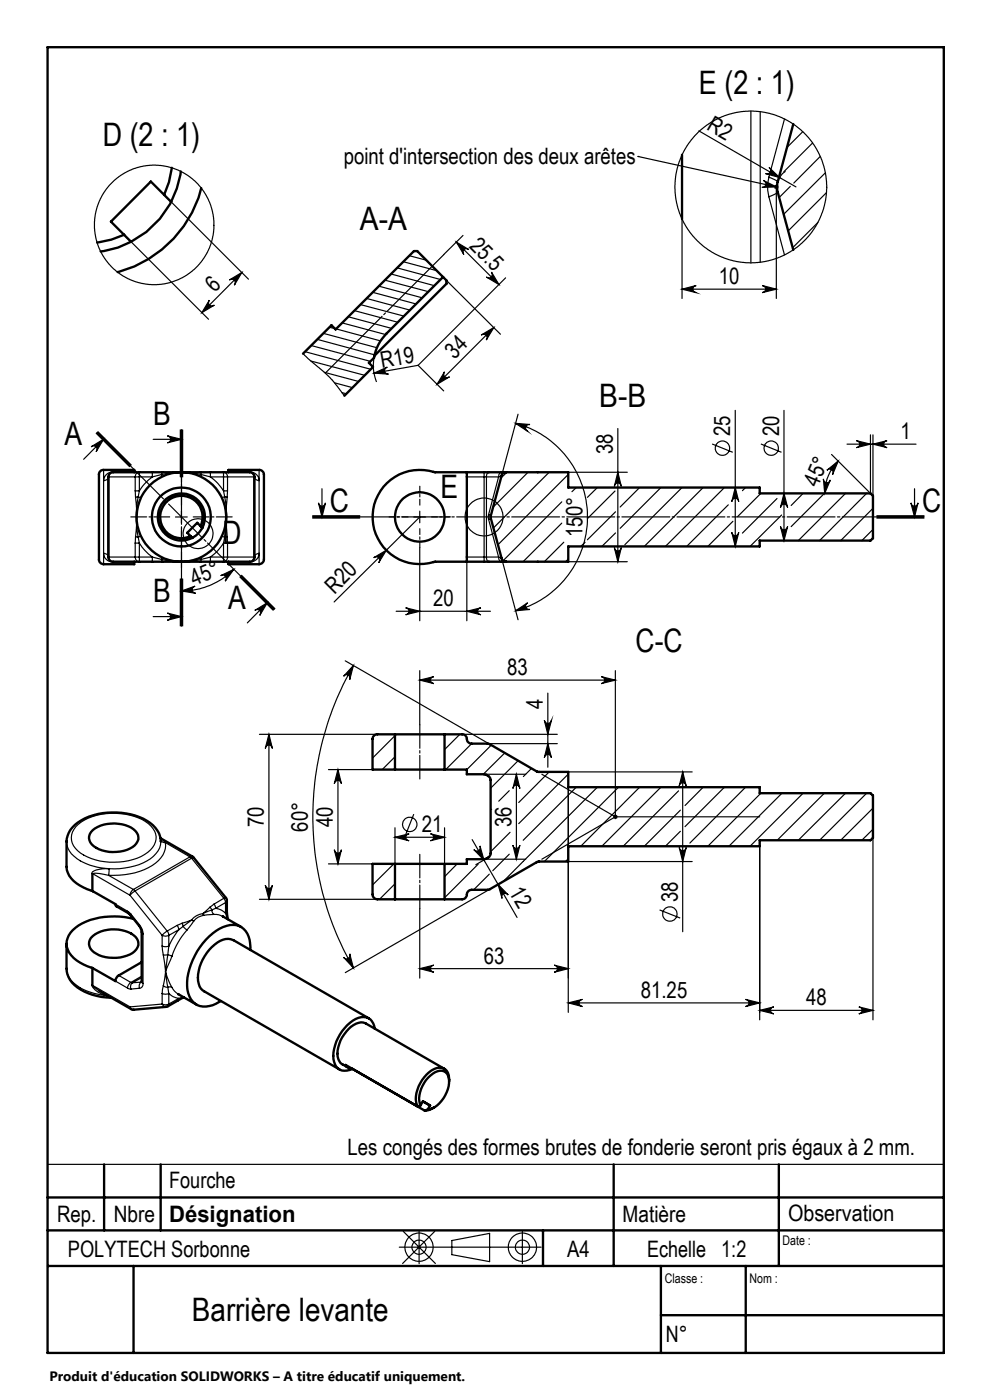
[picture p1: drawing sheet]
<svg xmlns="http://www.w3.org/2000/svg" width="210mm" height="297mm" viewBox="0 0 210 297" stroke-linecap="round" stroke-linejoin="round" font-family="sans-serif">
<g fill="none" stroke="#000" stroke-width=".25">
<path d="M135.3 33.2h.1M135.3 33.2l29.4 6.4M148.2 27.8l20.6 11.8M159.3 23.6v32.2M161.3 23.7v31.9M161.9 38.3l2.8 1.3-3.1 .2a.76 .76 0 0 0 .9-.6 .76 .76 0 0 0-.6-.9zM163.1 37.6l-.3 1.4v1.4l.3 1.3M163.1 35.5l2.3 2.2-3-.9a.75 .75 0 0 0 1-.3 .75 .75 0 0 0-.3-1zM164.2 39.6h1M164.3 39.3l.7 .7M164.7 39.2v24.1M165 39.3l-.7 .7"/>
<path d="M166.4 25.3l-3.3 12.3M166.6 36.3a4.1 4.1 0 0 0-1.6 2.3 3.2 3.2 0 0 0-1.9-1M167.6 39.5l-2.3 2.4M170.3 27.9l-3.4 3.4M172.4 30.3l-6.1 6.1M174 33.2l-5.6 5.6M175.1 36.7l-8.9 8.8M26.3 49.8l17.9 17.9M34.8 41.3l17.9 17.9M48.6 59.4l2.7-1.6-1.6 2.7a.76 .76 0 0 0 0-1.1 .76 .76 0 0 0-1.1 0zM51.3 57.8l-8.5 8.5M81.7 59.4l9.2 2.5"/>
<path d="M83 58.1l9.1 2.5M84.2 56.8l9.3 2.5M85.5 55.5l7.2 1.9M86.9 54.3l3.6 .9M94.7 59.5l11.5 11.4M96.8 51.4l9 9M96.8 51.4l2.6 1.5a.75 .75 0 0 0-1 .1 .75 .75 0 0 0 0 1zM98.2 49.9l-4.1 4.1M103.2 58.8a.76 .76 0 0 0 1 0 .76 .76 0 0 0 0-1.1l1.6 2.7zM107.2 58.9l-18.5 18.6M144.7 46.5v16.8M163.1 41.7l3.3 12.4"/>
<path d="M165 40.7a3.2 3.2 0 0 1-1.9 1M173.5 47.2l-5.4 5.4M175.3 40.9l-8.1 8.1M44.4 63.7a.75 .75 0 0 0 0 1 .75 .75 0 0 0 1.1 0l-2.7 1.6zM64.3 75l5.8 5.2 3 3.8M64.7 74.6l14 3.7M65.9 76.6l11.5 3M66 73.3l12.6 3.4M67.3 72l12.1 3.3M68.6 70.7l11.3 3.1M68.8 79l7.3 1.9M69.9 69.4l1.1 .3"/>
<path d="M71.3 69.8l9.4 2.5M72.6 68.5l9.2 2.5M73.9 67.2l9.2 2.5M75.2 65.9l9.2 2.5M76.5 64.6l9.2 2.5M77.8 63.3l9.2 2.5M79.1 62l9.2 2.5M79.3 75.9v.4a9 9 0 0 0 .6 4.7M79.3 79.2l2.9-1.3a.75 .75 0 0 0-.6 .8 .75 .75 0 0 0 .8 .7zM80.4 60.7l9.2 2.5M88.7 77.5l-9.4 1.7M88.7 77.5l5.4 5.4"/>
<path d="M94.3 78.9a.75 .75 0 0 0 0 1 .75 .75 0 0 0 1.1 0l-2.7 1.6zM102.1 71.1l2.6-1.6-1.5 2.6a.76 .76 0 0 0-.1-1 .76 .76 0 0 0-1 0zM104.7 69.5l-12 12M144.7 61.3l3-.7a.76 .76 0 0 0-.7 .7 .76 .76 0 0 0 .7 .8zM144.7 61.3h20M161.7 60.6l3 .7-3 .8a.76 .76 0 0 0 .7-.8 .76 .76 0 0 0-.7-.7zM19.3 94.8l2.7-1.6-1.6 2.6a.75 .75 0 0 0 0-1 .75 .75 0 0 0-1.1 0zM20.4 91.9l7.1 7.1M20.6 91.8l7.1 7M20.8 91.6l7 7M22 99.7v2.2M22 93.2l-4.3 4.2"/>
<path d="M32.5 93.2h6M35.5 92.5l3 .7-3 .7a.74 .74 0 0 0 .7-.7 .74 .74 0 0 0-.7-.7zM38.2 91.2v10M38.5 91.2v10M38.7 91.2v10M55 99.7v2.2M70.9 81.2l3.9 1M72.5 83.3l1 .2M109.4 89.8l3 .3a.77 .77 0 0 0-.9 .5 .77 .77 0 0 0 .4 .9zM109.4 89.8a20.6 20.6 0 0 1 15.2 19.9 20.6 20.6 0 0 1-15.2 19.9M109.9 87.9l-3.5 13-.6 .3M131.1 90.9v28.3"/>
<path d="M151.1 94.2l4.3 1.8M156 87.1v28.8M161.4 94.2l4.4 1.8M166.3 87.1v27.6M175.4 99.8l2.4-2-1.2 2.9a.76 .76 0 0 0-.2-1.1 .76 .76 0 0 0-1 .2zM177.8 97.8a9.8 9.8 0 0 0-2.9 6.9M179.7 94.2h14.6M181.6 93.5l3 .7-3 .8a.74 .74 0 0 0 .8-.8 .74 .74 0 0 0-.8-.7zM184.6 92.2v12.5l-8.2-8.3M185.2 94.2l3-.7a.74 .74 0 0 0-.7 .7 .74 .74 0 0 0 .7 .8zM185.2 92.2v13M22 117.4a1.11 1.11 0 0 1 1.1 .8"/>
<path d="M22 101.9v15.5M22 117.4v2.3M22 117.4a1.93 1.93 0 0 0 2 1.8M23.1 118.2a1.03 1.03 0 0 0 .9 1M23.1 101.2h-.1a.91 .91 0 0 1-1 .7M23.1 101.2h5.6M23.1 118.2h5.6M23.1 101.2v17M24 100.1v.1a1.02 1.02 0 0 0-.9 1M24 100.1l-.3 .1a1.88 1.88 0 0 0-1.7 1.7M24 100.1h4.5M24 119.2h4.5"/>
<path d="M28.7 115.2h.9M28.7 104.1h.9M28.7 101.2a.8 .8 0 0 1 .9-.9v.9M28.7 118.2a.8 .8 0 0 0 .9 .9v-.9M28.7 118.2h.9M28.7 101.2h.9M28.7 104.1l.1 1.4M28.7 101.2v2.9M28.7 115.2v3M28.8 105.5l.2 2.5M28.8 113.8l.5 .2M28.8 113.8l-.1 1.4"/>
<path d="M29 111.3l.3 2.7M29 108l.1 .2M29 108v3.3M29 111.3l-.2 2.5M29.1 111.2l-.1 .1M29.3 105.4l-.3 2.6M29.3 105.4l.6 .2M29.3 105.4l-.5 .1M29.3 114l.3 1.2M29.6 115.2a10.3 10.3 0 0 0 2.7 3M29.6 104.1l-.3 1.3M29.6 101.2h2.7"/>
<path d="M29.6 118.2h2.7M29.6 101.2v2.9M29.6 115.2v3M29.9 113.7l-.6 .3M32.3 101.2a10.3 10.3 0 0 0-2.7 2.9M32.3 100.2v1M32.3 118.2v1M32.3 118.2l2 .5M34.3 118.7l.9 .2a18.7 18.7 0 0 0 7.5-.2M34.3 100.7l.9-.2a18.6 18.6 0 0 1 7.5 .2M34.3 100.7l.1 .4M34.3 118.7l.2 .5"/>
<path d="M34.3 100.7l-2 .5M34.4 118.3l-.1 .4M34.5 100.2l-.2 .5M37.2 109.7h2.5M38.5 108.4v2.5M42.5 100.2l.2 .5M42.5 118.3l.2 .4M42.7 100.7l-.2 .4M42.7 118.7l-.2 .5M42.7 100.7l1.9 .5M44.6 101.2a9.8 9.8 0 0 1 2.8 2.9M44.6 118.2v1"/>
<path d="M44.6 100.2v1M44.6 118.2l-1.9 .5M44.6 101.2h2.8M44.6 118.2h2.8M47.1 113.7l.6 .3M47.4 115.2a9.8 9.8 0 0 1-2.8 3M47.4 104.1h.9M47.4 115.2h.9M47.4 118.2h.9M47.4 118.2v.9a.75 .75 0 0 0 .9-.9M47.4 101.2h.9M47.4 101.2v-.9a.8 .8 0 0 1 .9 .9"/>
<path d="M47.4 104.1l.3 1.3M47.4 101.2v2.9M47.4 115.2v3M47.7 105.4l-.6 .2M47.7 105.4l.3 2.6M47.7 105.4l.5 .1M47.7 114l-.3 1.2M47.9 111.2l.1 .1M48 111.3l-.3 2.7M48 108l-.1 .2M48 108l.1 1.7-.1 1.6M48 111.3l.2 2.5"/>
<path d="M48.2 105.5l-.2 2.5M48.2 113.8l-.5 .2M48.2 113.8l.1 1.4M48.3 104.1l-.1 1.4M48.3 101.2v2.9M48.3 115.2v3M48.3 101.2h5.5M48.3 118.2h5.5M48.5 100.1h4.5M48.5 119.2h4.5M53 100.1v.1a1.04 1.04 0 0 1 .8 1M53 100.1a1.93 1.93 0 0 1 2 1.8"/>
<path d="M53.8 118.2a1.04 1.04 0 0 1-.8 1M53.8 101.2h.1a1 1 0 0 0 1.1 .7M53.8 101.2v17M55 117.4a1.24 1.24 0 0 0-1.1 .8h-.1M55 101.9v15.5M55 117.4v2.3M55 117.4a1.87 1.87 0 0 1-2 1.8M66.3 109.7h10M66.3 109.4h10M66.3 109.9h10M67.6 106.7a.74 .74 0 0 0 .7 .7 .74 .74 0 0 0 .7-.7l-.7 3zM68.3 103.7v6"/>
<path d="M79.3 118.3l2.7-1.6-1.7 2.7a.75 .75 0 0 0 0-1.1 .75 .75 0 0 0-1 0zM87.8 109.7h2.5M89 116.2v15.5M89 108.4v2.5M89 109.7l-18.1 18M99 101.2h3.7M99 118.2h3.7M99 119.2v12.5M102.7 101.2h.5M102.7 100.2v1M102.7 118.2h.5M102.7 118.2v1"/>
<path d="M102.7 101.2v17M103.2 118.2a.86 .86 0 0 0 .5 1M103.2 101.2h2.6M103.2 118.2h2.6M103.2 101.2v17M103.6 109.1l.5 .3M103.6 109.1v1.1M103.6 110.2l2.2 8M103.7 100.2a.86 .86 0 0 0-.5 1M104.1 109.9l-.5 .3M105.8 118.2l.6 .2 3.5 13.1M105.8 118.2a.92 .92 0 0 0 .5 1"/>
<path d="M105.8 101.2l-2.2 7.9M106.3 100.2a.92 .92 0 0 0-.5 1M107.5 100.2l-1.3 1.3M112 100.2l-7.4 7.4M116.5 100.2l-11.8 11.8M119.2 106.5l-12.5 12.5M119.2 111l-8.3 8.2M119.6 115l-4.1 4.2M120.5 100.6l-14.9 15M120.5 118.6l-.6 .6M120.5 100.2h12.6M120.5 119.2h12.6"/>
<path d="M122.2 103.4l-.9 .9M124.1 115l-.9 .9M126.7 103.4l-2.1 2.1M130.3 116.2a.74 .74 0 0 0 .8 .7 .74 .74 0 0 0 .7-.7l-.7 3zM130.5 104.2l-5.9 5.8M130.6 113.1l-2.9 2.8M130.6 108.6l-6 5.9M131.1 100.2l.7 3a.74 .74 0 0 0-.7-.7 .74 .74 0 0 0-.8 .7zM135.7 103.4l-4.1 4.2M140.2 103.4l-8.6 8.7M144.7 103.4l-12.2 12.2M149.2 103.4l-12.5 12.5"/>
<path d="M153.7 103.4l-12.6 12.5M154.5 107.1l-8.8 8.8M155.2 112.9a.74 .74 0 0 0 .8 .7 .74 .74 0 0 0 .7-.7l-.7 3zM155.5 110.6l-5.4 5.3M156 103.4l.7 3a.74 .74 0 0 0-.7-.7 .74 .74 0 0 0-.8 .7zM158.2 103.4l-.7 .7M161.4 104.7l-4.9 4.9M164.8 105.8l-7.3 7.3M165.6 111.7a.76 .76 0 0 0 .7 .7 .76 .76 0 0 0 .8-.7l-.8 3zM165.8 109.3l-6.7 6.6M166.3 104.7l.8 3a.76 .76 0 0 0-.8-.8 .76 .76 0 0 0-.7 .8zM170.4 104.7l-2.6 2.5"/>
<path d="M174.7 101.6a.75 .75 0 0 0 .6 .8 .75 .75 0 0 0 .8-.6l-1.2 2.9zM174.9 104.7l-7.1 7M179.4 104.7l-10.1 10M183.8 104.7l-10 10M185.2 107.8l-6.9 6.9M185.2 112.3l-2.4 2.4M186 109.7h10M186 109.4h10M186 109.9h10M193.2 106.7a.76 .76 0 0 0 .8 .7 .76 .76 0 0 0 .7-.7l-.7 3zM194 103.7v6M32.5 130.8h6"/>
<path d="M35.5 130.1l3 .7-3 .8a.76 .76 0 0 0 .7-.8 .76 .76 0 0 0-.7-.7zM38.2 122.8v10M38.5 125.4l2.9-1a.76 .76 0 0 0-.7 .8 .76 .76 0 0 0 .8 .7zM38.5 122.8v10M38.7 122.8v10M46.8 122.1l2.8-1.3-1.8 2.5a.75 .75 0 0 0 0-1 .75 .75 0 0 0-1-.2zM49.6 120.8a15.5 15.5 0 0 1-11.1 4.6M50.9 122.4l7.1 7.1M51.1 122.2l7 7.1M51.2 122l7.1 7.1zM54 129.5l2.7-1.6-1.6 2.7a.75 .75 0 0 0 0-1.1 .75 .75 0 0 0-1.1 0zM56.7 127.9l-4.2 4.2"/>
<path d="M84 129.7h20M86 128.9l3 .8-3 .7a.74 .74 0 0 0 .8-.7 .74 .74 0 0 0-.8-.8zM99 129.7l3-.8a.74 .74 0 0 0-.7 .8 .74 .74 0 0 0 .7 .7zM109.4 129.6l2.5-1.7a.75 .75 0 0 0-.4 .9 .75 .75 0 0 0 .9 .5zM55 155.8h25M57 155.8v35M57 155.8l.8 3a.76 .76 0 0 0-.8-.7 .76 .76 0 0 0-.7 .7zM73.2 140.2l30.7 17.7M75 141.2l-.8 3a.74 .74 0 0 0-.3-1 .74 .74 0 0 0-1 .3zM75 141.2a64.1 64.1 0 0 0 0 64.1M83.8 156.1l-4.8 4.7M89 144.3l3-.8a.74 .74 0 0 0-.7 .8 .74 .74 0 0 0 .7 .7z"/>
<path d="M89 142.3v11.5M89 144.3h41.5M97.5 155.8l-3.2 3.2M98 155.8h20.2M100 157.8l-5.5 5.5M103.4 157.8h14.8M104.2 158.1l-5.2 5.2M107.1 159.7l-4.6 4.5M115.5 152.8a.76 .76 0 0 0 .7 .7 .76 .76 0 0 0 .8-.7l-.8 3zM116.2 157.8l.8 3a.76 .76 0 0 0-.8-.8 .76 .76 0 0 0-.7 .8zM116.2 147v15.8M127.5 143.5l3 .8-3 .7a.74 .74 0 0 0 .7-.7 .74 .74 0 0 0-.7-.8z"/>
<path d="M130.5 142.3v31.5M14.1 178.5a4.9 4.9 0 0 0 2.9 4.1 14.5 14.5 0 0 0 6.1 1.7M16.1 175.4a12.3 12.3 0 0 1 11.4-2.5 7.1 7.1 0 0 1 5.5 4 4.1 4.1 0 0 1-2.3 4.4 13.3 13.3 0 0 1-14.2-.8 3.5 3.5 0 0 1-.4-5.1zM34 177.8l1.1 .9M34.1 178.1a.9 .9 0 0 0 1 .6M34.1 178.5a4.8 4.8 0 0 1-2.9 4.1 15.2 15.2 0 0 1-8.1 1.7M35.1 178.7a4.9 4.9 0 0 1-2.8 4.9 15.7 15.7 0 0 1-9.3 2.1M35.1 178.7l5.2 3.1M69.7 163.3h9.3M71.7 163.3l.7 3a.76 .76 0 0 0-.7-.8 .76 .76 0 0 0-.8 .8zM71.7 163.3v20M83.8 177.6l3-.7a.74 .74 0 0 0-.7 .7 .74 .74 0 0 0 .7 .8z"/>
<path d="M83.8 175.6v7.7M83.8 177.6h10.5M83.8 160.5l-2.7 2.8M87.8 172.7l-1.8 4.4M91.3 176.9l3 .7-3 .8a.74 .74 0 0 0 .7-.8 .74 .74 0 0 0-.7-.7zM94.3 175.6v7.7M100.2 178.1l9.5 16.5M102.7 164.2h8.8M104.1 171.7h.1M104.1 176.2h.1M108 167.7l-2.2 2.3M108.2 176.6l-4.1 4.1"/>
<path d="M108.8 179.3a.74 .74 0 0 0 .7 .7 .74 .74 0 0 0 .8-.7l-.8 3zM109.5 164.2l.8 3.1a.74 .74 0 0 0-.8-.7 .74 .74 0 0 0-.7 .7zM109.5 164.2v18.1M109.9 161.4l-5.8 5.8M112.7 163l-1.7 1.7M114.9 164.2l15.6 9.1-15.6 9M116.5 163.8l-6.5 6.4M120.5 164.2l-10.5 10.5M120.5 167v47.8M120.5 163.8h26.3M122.2 167l-11.2 11.3M126.7 167l-15.7 15.7"/>
<path d="M130 173.3h31.1M130.2 172.9l.7 .7M130.9 172.9l-.7 .7M131.2 167l-15.7 15.8M135.7 167l-12.5 12.5M140.2 167l-12.5 12.5M143.9 167.8l-11.7 11.7M144.1 179.8a.74 .74 0 0 0 .7 .7 .74 .74 0 0 0 .8-.7l-.8 3zM144.3 171.9l-7.6 7.6M144.3 176.4l-3.2 3.1M144.8 163.8l.8 3a.74 .74 0 0 0-.8-.8 .74 .74 0 0 0-.7 .8zM144.8 163.8v33.9"/>
<path d="M149.2 167l-3.9 3.9M153.7 167l-8.4 8.4M158.2 167l-11.9 11.9M161.1 179.5v36.9M161.4 168.3l-11.3 11.2M165.9 168.3l-11.3 11.2M170.4 168.3l-11.3 11.2M174.9 168.3l-10 10M179.4 168.3l-10.1 10M183.8 168.3l-10 10M185.2 177.8v38.6M185.2 171.4l-6.9 6.9"/>
<path d="M185.2 175.9l-2.4 2.4M19.5 185.3l.2 .1M19.5 185.3v3.7M19.7 185.4l.1-.1a4.2 4.2 0 0 1 2.2 .2l1 .2M19.7 185.4l7.9 4.5M19.7 185.4v3.7M23 185.7l5.3 3M23.1 184.3l-.1 1.4M23.1 184.3l-2.1 .1a1.68 1.68 0 0 0-1.5 .9M24.5 191.8l2.6 1.5M27.1 193.3l.7 .6M27.1 193.3l.2 .4"/>
<path d="M27.6 189.9l6.8 8.5M27.8 193.9l-.1 .2M27.8 193.9l1.8 2.3M28.3 188.7a1.6 1.6 0 0 0-.7 1.2M28.3 188.7l.3 .3M28.6 189l-1 .9M28.6 189l6.9 8.5M29.6 196.2l.6 1 .1 .9M29.6 196.2l-.1 .2M30.1 197.7l.2 .4M30.3 198.1v10.5M34.4 198.4a1.5 1.5 0 0 0 1.4 0"/>
<path d="M34.4 198.4v2.3M35.5 197.5l-1.1 .9M35.5 197.5l.3 .9M35.8 198.4v2.3M37.6 196.3l.3 .9M37.6 196.3l-2.1 1.2M37.9 197.2l-1.1 1.7-1 1.8M37.9 197.2l-2.1 1.2M38.6 195.9l.2 .6M38.6 195.9l-1 .4M38.8 196.5l.9 .8M38.8 196.5l-.9 .7"/>
<path d="M39.7 197.3a15.8 15.8 0 0 0-3.2 5.5M40.3 181.8l.3 .3M40.3 181.8l-12 6.9M40.6 195.2l-2 .7M40.6 195.2l-1.8 1.3M40.6 195.2l.5 .2M40.6 182.1l-12 6.9M40.6 182.1l6.9 8.5M40.8 181.7l-.5 .1M41.1 195.4l-1.4 1.9M41.1 182l-.5 .1M43 193.8a3.6 3.6 0 0 0-2.4 1.4"/>
<path d="M43 193.8l.3 .4M43.3 194.2a3.2 3.2 0 0 0-2.2 1.2M44.5 192.5l-1.5 1.3M44.5 192.5l.4 .5M44.9 193l-1.9 .8M44.9 193l.1 .6 .4 .4M45.4 194l-2.1 .2M45.4 194l1 .1 .8 .3M45.4 191.8l.4 .9M45.4 191.8l-.9 .7M45.8 192.7a3.6 3.6 0 0 1 2 1M45.8 192.7l-.9 .3"/>
<path d="M47.5 190.6l.3 .9M47.5 190.6l-2.1 1.2M47.8 193.7l.5 1.3M47.8 191.5l-2 1.2M47.8 191.5v2.2M47.9 190.5l-.4 .1M48.1 191.1l-.3 .4M48.1 193.3l-.3 .4M48.3 195h.1M55 190.8h25M56.3 187.8a.76 .76 0 0 0 .7 .7 .76 .76 0 0 0 .8-.7l-.8 3zM69.7 183.3h9.3"/>
<path d="M70.9 180.3a.76 .76 0 0 0 .8 .7 .76 .76 0 0 0 .7-.7l-.7 3zM83.5 183.3l-4.5 4.4M83.8 187.5l-3.3 3.3M89 192.8v14.7M97 183.3l-2.7 2.7M100.5 180.2a.76 .76 0 0 0 1 .3 .76 .76 0 0 0 .3-1l.9 3zM101.4 183.3l-7.1 7.2M102.7 182.3h8.8M103.2 182.1l-2.3 1.3M103.8 185.5l-3.3 3.3M103.9 188.6l-30.7 17.7M105.7 187.6l2.1 2.3a.75 .75 0 0 0-1-.3 .75 .75 0 0 0-.3 1z"/>
<path d="M108 181.2l-3.5 3.5M110.9 182.8l-4 4M120.5 182.2l-.6 .6M120.5 182.8h26.3M139.9 193l4.4 1.8M14.1 205.5a4.9 4.9 0 0 0 2.9 4.1 14 14 0 0 0 5.9 1.6M19.5 209a3.8 3.8 0 0 0 3.3 2.2M19.5 209l.2 .1M19.5 205.3v3.7M19.7 209.1l1.3 1M19.7 209.1l7.9 4.5M19.7 205.4v3.7"/>
<path d="M24.5 208.1l2.6 1.5M25.2 206.9l2.6 1.5M27.1 209.6l.7 .2M27.6 213.6l.3 .5 .5 .1M27.6 213.6l.2 .5M27.8 208.4l.3 .1M27.8 208.4l-.6 .7-.1 .5M28.1 208.5a1.15 1.15 0 0 0-.3 1.3M29.6 209.7l-1.8 .1M30 208.3a1.08 1.08 0 0 0-.4 1.4M30 208.3l-1.9 .2M30.1 208.2l.2 .4"/>
<path d="M30.1 208.2l-.1 .1M30.1 207.4l-2 1.1M30.1 207.1l-2.3 1.3M30.3 208.6l-.1 .7-.6 .4M34.4 200.7l.2 1.9M34.4 200.7l.5 .1 .9-.1M34.4 210.7a1.5 1.5 0 0 0 1.4 0M34.4 213a1.5 1.5 0 0 0 1.4 0M34.4 213l.5 .5 .3 .1M34.4 210.7v2.3M34.4 213l-6.8 .6M34.6 202.6l.5 3.5"/>
<path d="M34.6 209.1l-.2 1.6M34.6 209.1l1 .3M35.1 206.1l.8 2.2 .6 1.2M35.1 206.1l-.5 3M35.1 206.1l.5 3.3M35.6 202.5l.9 .3M35.6 202.5l-1 .1M35.6 202.5l-.5 3.6M35.6 209.4l.9 .1M35.6 209.4l.2 1.3M35.8 210.7a3.5 3.5 0 0 0 2.1 1.1M35.8 213l-.2 .5"/>
<path d="M35.8 200.7l-.2 1.8M35.8 210.7v2.3M36.5 209.5l.5 .8 .8 .6M36.5 202.8l-1.4 3.3M37.9 211.8l-.2 .5M37.9 211.8l-2.1 1.2M38.8 211.5l-.1 .2M38.8 211.5h.1M38.8 211.5l-.9 .3M72.9 203.1a.75 .75 0 0 0 1 .3 .75 .75 0 0 0 .3-1.1l.8 3zM89 205.5l3-.8a.76 .76 0 0 0-.7 .8 .76 .76 0 0 0 .7 .8zM89 205.5h31.5"/>
<path d="M117.5 204.7l3 .8-3 .8a.76 .76 0 0 0 .8-.8 .76 .76 0 0 0-.8-.8zM120.5 212.8h40.6M120.5 212.8l3-.8a.76 .76 0 0 0-.7 .8 .76 .76 0 0 0 .7 .7zM158.2 212l2.9 .8-2.9 .7a.76 .76 0 0 0 .7-.7 .76 .76 0 0 0-.7-.8zM161.1 214.3l3-.7a.74 .74 0 0 0-.7 .7 .74 .74 0 0 0 .7 .8zM161.1 214.3h24.1M182.2 213.6l3 .7-3 .8a.74 .74 0 0 0 .7-.8 .74 .74 0 0 0-.7-.7zM10.1 247h190M84.7 264.6h30.1M85.5 261.2l6.9 6.8M88.9 261.1v7M92.2 261.2l-6.8 6.8"/>
<path d="M95.8 263.2l8.1-1.5v5.9l-8.1-1.4zM110.8 261.1v7"/>
<circle cx="159.3" cy="39.7" r="16.1"/>
<circle cx="32.7" cy="47.7" r="12.7"/>
<circle cx="153.2" cy="95.1" r="1.52"/>
<circle cx="163.6" cy="95.1" r="1.53"/>
<circle cx="42" cy="113.2" r="3.2"/>
<circle cx="102.7" cy="109.7" r="4"/>
<circle cx="86.9" cy="174.9" r="1.53"/>
<circle cx="142.1" cy="193.9" r="1.53"/>
<circle cx="88.9" cy="264.6" r="1.51"/>
<circle cx="88.9" cy="264.6" r="3"/>
<circle cx="110.8" cy="264.6" r="2.99"/>
<circle cx="110.8" cy="264.6" r="1.51"/>
</g>
<g fill="none" stroke="#000" stroke-width=".5">
<path d="M10.1 10h190.1v277h-190.1zM36.4 35.6l-.6 3-1 2.7M38.3 36.4l-.8 3.6-1.2 2.8M42.7 39.9a24.7 24.7 0 0 1-17.8 17.8M144.7 32.8v13.7M168.3 26.3l-3.4 12.6-.1 .7 .1 .9 3.4 12.5M26.3 49.8l-2.7 1-3 .6M27.8 51.3l-2.8 1.2-3.7 .8M36.3 42.8a19.7 19.7 0 0 1-8.5 8.5M36.3 42.8l-4.3-4.3-8.5 8.5 4.3 4.3M94 58.8l-12 12a9.4 9.4 0 0 0-2.7 5.1l-1.1 1.1 .9 .9-6 6.1M94 58.8l-5.5-5.5h-.7l-16.6 16.6-.9-.9-6 6"/>
<path d="M94 58.8l.7 .7v.7l-15.3 15.3M23.1 100.6l.7-.4h29.2a.96 .96 0 0 1 1 1v17a.96 .96 0 0 1-1 1h-29a1.02 1.02 0 0 1-1-1v-17zM28.5 100.2v-.5h-6.5a1.02 1.02 0 0 0-1 1.3v17.1a1.19 1.19 0 0 0 1 1.6h6.5v-.5M40.4 113.7l.4 .4M42.5 111.6a4.5 4.5 0 0 0-3.3-6.4 4.5 4.5 0 0 0-5.2 5.1 4.5 4.5 0 0 0 6.4 3.4M42.5 111.6l-.7-.7-2.1 2.1 .7 .7M42.5 111.6l.4 .4M42.9 112a5 5 0 0 0-3.6-7.3 5 5 0 0 0-5.8 5.8 5 5 0 0 0 7.3 3.6M42.9 112a5.2 5.2 0 0 1-2.1 2.1M48.5 100.2v-.5h6.5a1.13 1.13 0 0 1 1 1.5v16.3a2.17 2.17 0 0 1-.5 2l-.5 .2h-6.5v-.5M99 100.2v19M107.4 100.2a1.01 1.01 0 0 0-1 .7l-2.3 8.6 2.3 8.9a1.01 1.01 0 0 0 1 .8"/>
<path d="M107.4 100.2h-15.1a10 10 0 0 0-13.3 9.5 10 10 0 0 0 13.3 9.5h15.1M107.4 100.2h13.1v3.2h40.6v1.3h23.5l.6 .5v9l-.6 .5h-23.5v1.2h-40.6v3.3h-13.1M83.8 155.8h-3.8a1.02 1.02 0 0 0-1 1v6.5h4.8M83.8 155.8h10.5M83.8 155.8v7.5M94.3 155.8h3.7a1.17 1.17 0 0 1 1.1 1.4l.7 .6h4l10.2 5.9 6.5 .1v3.2h40.6v1.3h23.5l.6 .5v9l-.6 .5h-23.5v1.2h-40.6v3.3h-6.5l-10.2 5.9-3.8 .1a1.21 1.21 0 0 0-1 1.3l-.4 .5-.6 .2h-3.7M94.3 155.8v7.5M14.1 178.5v5.4a4.8 4.8 0 0 0 2.8 4l1.7 .8 1 .3 4.9 2.8 .1 .4 2.9 1.8 2.1 2.6 .5 1.1v10.6M14.1 178.5a5.3 5.3 0 0 1 3.2-4.5 14.7 14.7 0 0 1 14.5 .6 4.9 4.9 0 0 1 2.3 3.9M19.7 176.1a7.5 7.5 0 0 1 9.1 .2 2.08 2.08 0 0 1-.7 3.4 7.7 7.7 0 0 1-8.6-.6 1.99 1.99 0 0 1 .2-3zM34 177.8l7.1 4.2 6.9 8.5 .1 .3v2.5l.3 1.7M83.8 163.3h10.5"/>
<path d="M94.3 163.3h4.7v.9l3.9 .1 .9 .5 .3 .6-.1 16-.4 .5-.7 .3-3.9 .1v1h-4.7M19.3 199a7.4 7.4 0 0 1 9.5-.2 2.11 2.11 0 0 1-.7 3.4 8.1 8.1 0 0 1-8.2-.2 2.13 2.13 0 0 1-.6-3zM28.3 194.9a15.1 15.1 0 0 0-12.3 1.9 3.9 3.9 0 0 0-.4 6.4 7.7 7.7 0 0 0 4 2.1l4.9 2.8 .1-.5 .4-.6 5.1-2.9M47.2 194.4h.1M47.3 194.4l3.9 2.2M83.8 183.3h-4.8v6.5a1.09 1.09 0 0 0 1 1h3.8M83.8 190.8h10.5M83.8 183.3h10.5M83.8 183.3v7.5M94.3 183.3v7.5M14.1 200.2v5.3a5.6 5.6 0 0 0 3.8 4.9l2.6 .9 3.1 .4M21 210.1l7.2 4.1 7-.6 3.8-2"/>
<path d="M37.8 210.9l3.9 2.2M53.1 201.5a4.9 4.9 0 0 0-2.4-5.1 6 6 0 0 0-5.6 1.6 15 15 0 0 0-5.4 11.2 4.1 4.1 0 0 0 3.3 4.3 6 6 0 0 0 3.8-1.1M78.2 216l-28.7-16.5a3.6 3.6 0 0 0-4 .9 9 9 0 0 0-3.3 8.3 2.24 2.24 0 0 0 1.1 1.6l28.7 16.6M79.5 218.2a2.56 2.56 0 0 0-4.1-2 9.6 9.6 0 0 0-4.7 8.5 2.54 2.54 0 0 0 4 2.1M73.7 226.4a3.1 3.1 0 0 1-1.9-4.2 7.3 7.3 0 0 1 4.3-5.2 1.87 1.87 0 0 1 1.5 .1l16.6 9.6M74.8 226.8a1.87 1.87 0 0 1-1.5-.9l16.8 9.7M89.2 234.5a5.9 5.9 0 0 1 2.1-6.3 2.65 2.65 0 0 1 3.2-.7 3.8 3.8 0 0 1 .3 4.2 5.6 5.6 0 0 1-4.1 3.7M89.2 234.5l.5-.9 1.5 .9-.5 .9M90.7 235.4l-.6 .2M92.1 234.9l-1 .5-1 .2M95.3 229.4a2.4 2.4 0 0 0-1.7-2.9 4.8 4.8 0 0 0-4.1 2.6 5.8 5.8 0 0 0-.9 5.6l.6-.2M10.1 254h190"/>
<path d="M22.1 247v14M34.1 247v14M130.2 247v21.6M165.2 247v21.6M10.1 261h190M10.2 268.6h190M28.3 268.6v18.4M115.2 261v7.6M140.2 268.6v18.4M140.2 279h60M158.2 268.6v18.4"/>
<circle cx="38.5" cy="109.7" r="6.2"/>
<circle cx="38.5" cy="109.7" r="9.5"/>
<circle cx="89" cy="109.7" r="5.3"/>
</g>
<path d="M20.6 91.8l37.5 37.5" fill="none" stroke="#000" stroke-width=".25" stroke-dasharray="10.2 .5 .5 .5" stroke-dashoffset="1.9"/>
<path d="M38.5 91.2v41.6" fill="none" stroke="#000" stroke-width=".25" stroke-dasharray="10.2 .5 .5 .5" stroke-dashoffset="1.8"/>
<path d="M196 109.7h-129.7" fill="none" stroke="#000" stroke-width=".25" stroke-dasharray="10.2 .5 .5 .5" stroke-dashoffset="4.5"/>
<path d="M89.1 153.7v11.5M89.1 181.2v11.5" fill="none" stroke="#000" stroke-width=".25" stroke-dasharray="20.3 .5 .5 .5" stroke-dashoffset="15.3"/>
<path d="M36 109.7h-8.3M38.5 107.2v-8.3M38.5 112.2v8.2M41 109.7h8.2" fill="none" stroke="#000" stroke-width=".25" stroke-dasharray="20.3 .5 .5 .5" stroke-dashoffset="17"/>
<path d="M69 79.1l25.2-25.1" fill="none" stroke="#000" stroke-width=".25" stroke-dasharray="20.3 .5 .5 .5" stroke-dashoffset="3.3"/>
<path d="M86.6 109.7h-4M89.1 107.2v-4M89.1 112.2v4M91.6 109.7h4" fill="none" stroke="#000" stroke-width=".25" stroke-dasharray="20.3 .5 .5 .5" stroke-dashoffset="19.1"/>
<g fill="#000">
<path d="M161.9 38.3l2.8 1.3-3.1 .2a.76 .76 0 0 0 .9-.6 .76 .76 0 0 0-.6-.9zM163.1 35.5l2.3 2.2-3-.9a.75 .75 0 0 0 1-.3 .75 .75 0 0 0-.3-1zM79.3 79.2l2.9-1.3a.75 .75 0 0 0-.6 .8 .75 .75 0 0 0 .8 .7zM79.3 118.3l2.7-1.6-1.7 2.7a.75 .75 0 0 0 0-1.1 .75 .75 0 0 0-1 0z"/>
<path d="M96.8 51.4l2.6 1.5a.75 .75 0 0 0-1 .1 .75 .75 0 0 0 0 1zM103.2 58.8a.76 .76 0 0 0 1 0 .76 .76 0 0 0 0-1.1l1.6 2.7z"/>
<path d="M48.6 59.4l2.7-1.6-1.6 2.7a.76 .76 0 0 0 0-1.1 .76 .76 0 0 0-1.1 0zM44.4 63.7a.75 .75 0 0 0 0 1 .75 .75 0 0 0 1.1 0l-2.7 1.6z"/>
<path d="M94.3 78.9a.75 .75 0 0 0 0 1 .75 .75 0 0 0 1.1 0l-2.7 1.6zM102.1 71.1l2.6-1.6-1.5 2.6a.76 .76 0 0 0-.1-1 .76 .76 0 0 0-1 0z"/>
<path d="M19.3 94.8l2.7-1.6-1.6 2.6a.75 .75 0 0 0 0-1 .75 .75 0 0 0-1.1 0zM54 129.5l2.7-1.6-1.6 2.7a.75 .75 0 0 0 0-1.1 .75 .75 0 0 0-1.1 0z"/>
<path d="M35.5 92.5l3 .7-3 .7a.74 .74 0 0 0 .7-.7 .74 .74 0 0 0-.7-.7zM35.5 130.1l3 .7-3 .8a.76 .76 0 0 0 .7-.8 .76 .76 0 0 0-.7-.7z"/>
<path d="M131.1 100.2l.7 3a.74 .74 0 0 0-.7-.7 .74 .74 0 0 0-.8 .7zM130.3 116.2a.74 .74 0 0 0 .8 .7 .74 .74 0 0 0 .7-.7l-.7 3z"/>
<path d="M175.4 99.8l2.4-2-1.2 2.9a.76 .76 0 0 0-.2-1.1 .76 .76 0 0 0-1 .2zM174.7 101.6a.75 .75 0 0 0 .6 .8 .75 .75 0 0 0 .8-.6l-1.2 2.9z"/>
<path d="M193.2 106.7a.76 .76 0 0 0 .8 .7 .76 .76 0 0 0 .7-.7l-.7 3zM67.6 106.7a.74 .74 0 0 0 .7 .7 .74 .74 0 0 0 .7-.7l-.7 3z"/>
<path d="M38.5 125.4l2.9-1a.76 .76 0 0 0-.7 .8 .76 .76 0 0 0 .8 .7zM46.8 122.1l2.8-1.3-1.8 2.5a.75 .75 0 0 0 0-1 .75 .75 0 0 0-1-.2z"/>
<path d="M86 128.9l3 .8-3 .7a.74 .74 0 0 0 .8-.7 .74 .74 0 0 0-.8-.8zM99 129.7l3-.8a.74 .74 0 0 0-.7 .8 .74 .74 0 0 0 .7 .7zM181.6 93.5l3 .7-3 .8a.74 .74 0 0 0 .8-.8 .74 .74 0 0 0-.8-.7zM185.2 94.2l3-.7a.74 .74 0 0 0-.7 .7 .74 .74 0 0 0 .7 .8z"/>
<path d="M109.4 129.6l2.5-1.7a.75 .75 0 0 0-.4 .9 .75 .75 0 0 0 .9 .5zM109.4 89.8l3 .3a.77 .77 0 0 0-.9 .5 .77 .77 0 0 0 .4 .9zM155.2 112.9a.74 .74 0 0 0 .8 .7 .74 .74 0 0 0 .7-.7l-.7 3zM156 103.4l.7 3a.74 .74 0 0 0-.7-.7 .74 .74 0 0 0-.8 .7zM165.6 111.7a.76 .76 0 0 0 .7 .7 .76 .76 0 0 0 .8-.7l-.8 3zM166.3 104.7l.8 3a.76 .76 0 0 0-.8-.8 .76 .76 0 0 0-.7 .8zM108.8 179.3a.74 .74 0 0 0 .7 .7 .74 .74 0 0 0 .8-.7l-.8 3zM109.5 164.2l.8 3.1a.74 .74 0 0 0-.8-.7 .74 .74 0 0 0-.7 .7z"/>
<path d="M75 141.2l-.8 3a.74 .74 0 0 0-.3-1 .74 .74 0 0 0-1 .3zM72.9 203.1a.75 .75 0 0 0 1 .3 .75 .75 0 0 0 .3-1.1l.8 3z"/>
<path d="M127.5 143.5l3 .8-3 .7a.74 .74 0 0 0 .7-.7 .74 .74 0 0 0-.7-.8zM89 144.3l3-.8a.74 .74 0 0 0-.7 .8 .74 .74 0 0 0 .7 .7zM161.7 60.6l3 .7-3 .8a.76 .76 0 0 0 .7-.8 .76 .76 0 0 0-.7-.7zM144.7 61.3l3-.7a.76 .76 0 0 0-.7 .7 .76 .76 0 0 0 .7 .8z"/>
<path d="M83.8 177.6l3-.7a.74 .74 0 0 0-.7 .7 .74 .74 0 0 0 .7 .8zM91.3 176.9l3 .7-3 .8a.74 .74 0 0 0 .7-.8 .74 .74 0 0 0-.7-.7zM120.5 212.8l3-.8a.76 .76 0 0 0-.7 .8 .76 .76 0 0 0 .7 .7zM158.2 212l2.9 .8-2.9 .7a.76 .76 0 0 0 .7-.7 .76 .76 0 0 0-.7-.8zM161.1 214.3l3-.7a.74 .74 0 0 0-.7 .7 .74 .74 0 0 0 .7 .8zM182.2 213.6l3 .7-3 .8a.74 .74 0 0 0 .7-.8 .74 .74 0 0 0-.7-.7z"/>
<path d="M144.8 163.8l.8 3a.74 .74 0 0 0-.8-.8 .74 .74 0 0 0-.7 .8zM144.1 179.8a.74 .74 0 0 0 .7 .7 .74 .74 0 0 0 .8-.7l-.8 3zM115.5 152.8a.76 .76 0 0 0 .7 .7 .76 .76 0 0 0 .8-.7l-.8 3zM116.2 157.8l.8 3a.76 .76 0 0 0-.8-.8 .76 .76 0 0 0-.7 .8zM57 155.8l.8 3a.76 .76 0 0 0-.8-.7 .76 .76 0 0 0-.7 .7zM56.3 187.8a.76 .76 0 0 0 .7 .7 .76 .76 0 0 0 .8-.7l-.8 3z"/>
<path d="M70.9 180.3a.76 .76 0 0 0 .8 .7 .76 .76 0 0 0 .7-.7l-.7 3zM71.7 163.3l.7 3a.76 .76 0 0 0-.7-.8 .76 .76 0 0 0-.8 .8z"/>
<path d="M100.5 180.2a.76 .76 0 0 0 1 .3 .76 .76 0 0 0 .3-1l.9 3zM105.7 187.6l2.1 2.3a.75 .75 0 0 0-1-.3 .75 .75 0 0 0-.3 1z"/>
<path d="M117.5 204.7l3 .8-3 .8a.76 .76 0 0 0 .8-.8 .76 .76 0 0 0-.8-.8zM89 205.5l3-.8a.76 .76 0 0 0-.7 .8 .76 .76 0 0 0 .7 .8z"/>
</g>
<g font-size="6.9">
<text x="148.3" y="20">E (2 : 1)</text>
<text x="21.8" y="31.1">D (2 : 1)</text>
<text x="76.4" y="48.7">A-A</text>
<text x="127.1" y="86.3">B-B</text>
<text x="13.7" y="94.4">A</text>
<text x="32.5" y="90.2">B</text>
<text x="93.4" y="105.7">E</text>
<text x="69.9" y="108.6">C</text>
<text x="195.6" y="108.6">C</text>
<text x="47.2" y="115.3">D</text>
<text x="32.5" y="127.8">B</text>
<text x="48.4" y="129.1">A</text>
<text x="134.8" y="138.2">C-C</text>
<text x="40.7" y="280.3">Barrière levante</text>
</g>
<g font-size="4.8">
<text x="149.7" y="27.4" transform="rotate(30 149.7 27.4)">R2</text>
<text x="72.9" y="34.8">point d'intersection des deux arêtes</text>
<text x="99.4" y="52.4" transform="rotate(45 99.4 52.4)">25.5</text>
<text x="45.5" y="62.1" transform="rotate(-45 45.5 62.1)">6</text>
<text x="152.5" y="60.2">10</text>
<text x="96.4" y="76.3" transform="rotate(-45 96.4 76.3)">34</text>
<text x="81" y="78.1" transform="rotate(-10 81 78.1)">R19</text>
<text x="154.9" y="92.5" transform="rotate(-90 154.9 92.5)">25</text>
<text x="165.2" y="92.5" transform="rotate(-90 165.2 92.5)">20</text>
<text x="191" y="93.1">1</text>
<text x="130" y="96.4" transform="rotate(-90 130 96.4)">38</text>
<text x="173.5" y="103.4" transform="rotate(-67 173.5 103.4)">45°</text>
<text x="123.6" y="113.9" transform="rotate(-90 123.6 113.9)">150°</text>
<text x="41.2" y="124.4" transform="rotate(-23 41.2 124.4)">45°</text>
<text x="70.9" y="126.2" transform="rotate(-45 70.9 126.2)">R20</text>
<text x="91.9" y="128.6">20</text>
<text x="107.6" y="143.2">83</text>
<text x="115.2" y="150.3" transform="rotate(-90 115.2 150.3)">4</text>
<text x="56" y="175.4" transform="rotate(-90 56 175.4)">70</text>
<text x="65.3" y="176.4" transform="rotate(-90 65.3 176.4)">60°</text>
<text x="70.6" y="175.4" transform="rotate(-90 70.6 175.4)">40</text>
<text x="89.4" y="176.5">21</text>
<text x="108.5" y="175.4" transform="rotate(-90 108.5 175.4)">36</text>
<text x="107.9" y="189.3" transform="rotate(60 107.9 189.3)">12</text>
<text x="143.8" y="191.4" transform="rotate(-90 143.8 191.4)">38</text>
<text x="102.6" y="204.4">63</text>
<text x="135.9" y="211.7">81.25</text>
<text x="171" y="213.2">48</text>
<text x="73.7" y="245">Les congés des formes brutes de fonderie seront pris égaux à 2 mm.</text>
<text x="35.9" y="252">Fourche</text>
<text x="12.1" y="259.1">Rep.</text>
<text x="24.1" y="259.2">Nbre</text>
<text x="35.9" y="259.1">Désignation</text>
<text x="132" y="259.3">Matière</text>
<text x="167.2" y="259">Observation</text>
<text x="14.4" y="266.6">POLYTECH Sorbonne</text>
<text x="120.3" y="266.6">A4</text>
<text x="137.3" y="266.6">Echelle 1:2</text>
<text x="141.3" y="284.8">N°</text>
</g>
<text font-size="2.9" x="10.5" y="292.9">Produit d'éducation SOLIDWORKS – A titre éducatif uniquement.</text>
<g font-size="2.8">
<text x="166" y="264.2">Date :</text>
<text x="141" y="272.2">Classe :</text>
<text x="159" y="272.2">Nom :</text>
</g>
</svg>
